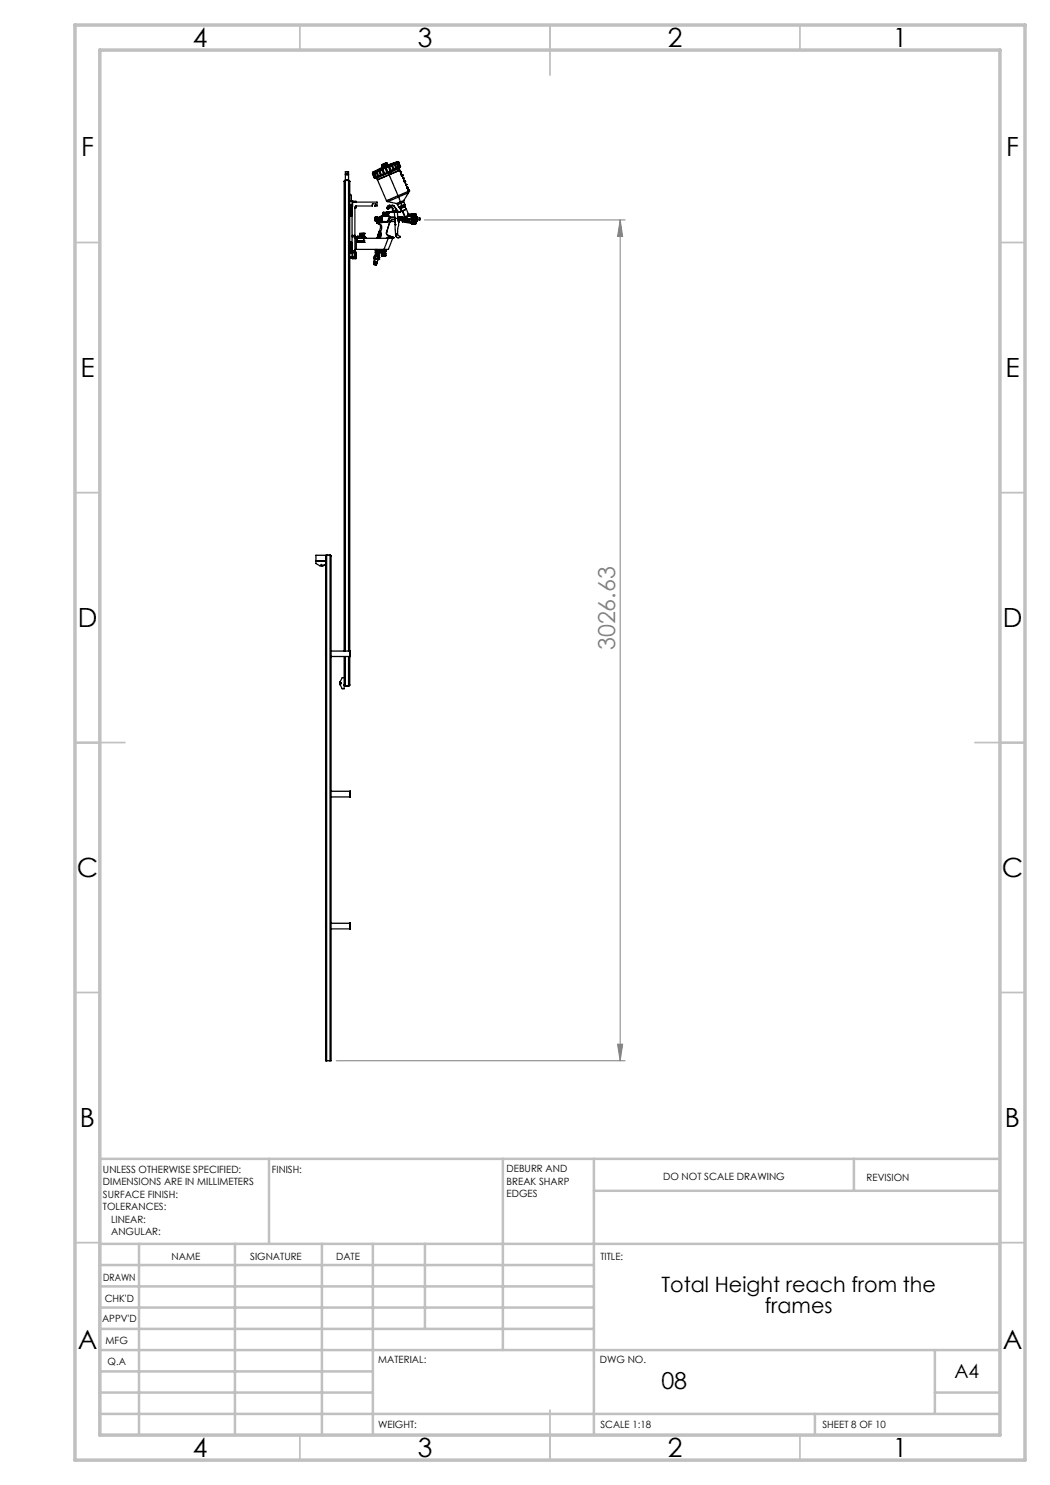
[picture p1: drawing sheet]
<svg xmlns="http://www.w3.org/2000/svg" width="210mm" height="297mm" viewBox="0 0 210 297" stroke-linecap="round" stroke-linejoin="round" font-family="sans-serif">
<path d="M84.9 44h40.1M124 44l.5 3.3h-1zM124 44v168.2M67.2 212.2h57.8M123.5 208.8h1l-.5 3.4z" fill="none" stroke="#808080" stroke-width=".2"/>
<g fill="none" stroke="#c0c0c0" stroke-width=".35">
<path d="M60 5v5M110 5v10M160 5v5M15 48.5h5M200 48.5h5M15 98.5h5M200 98.5h5M15 148.5h10M195 148.5h10M15 198.5h5M200 198.5h5M15 248.5h5"/>
<path d="M200 248.5h5M60 287v5M110 282v10M160 287v5"/>
</g>
<g fill="none" stroke="#c0c0c0" stroke-width=".5">
<path d="M53.8 231.8v17M100.6 231.8v38.2M118.8 231.8v55.2M118.8 238.2h81.2M170.8 231.8v6.4M200 231.8h-180v55.2M20 248.8h180M20 257.3h98.8M20 253h98.8M27.8 248.8v38.2M47 248.8v38.2M64.4 248.8v38.2"/>
<path d="M74.6 248.8v38.2M85 248.8v17M20 265.8h98.8M20 261.5h98.8M20 278.5h54.6M20 274.3h54.6M20 270h180M187 278.5h13M187 270v12.8M20 282.8h180M163 282.8v4.2"/>
</g>
<path d="M15 5h190v287h-190zM20 10h180v277h-180z" fill="none" stroke="#c0c0c0" stroke-width=".7"/>
<path d="M124 44l.5 3.3h-1zM123.5 208.8h1l-.5 3.4z" fill="#808080"/>
<g fill="none" stroke="#000" stroke-width=".25">
<path d="M69.1 34.9a.32 .32 0 0 1 .3-.3 .32 .32 0 0 1 .3 .3M69.1 36h.6M70 38.9l.3 .1v1.1M74.5 34.8l.4 .8M74.5 34.6v.1M74.5 34.7v.1M74.5 34.7l.1 .1M74.6 34.8h-.1M74.6 34.8l.3 .8M74.6 34.4v.1M74.6 34.5v.1M74.7 34.7l-.1-.1v.2"/>
<path d="M74.7 34.7l-.1 .1M74.7 34.7l.3 .8M74.9 34.7l.3 .8M74.9 35.6h.1M75 34.6l-.1-.1v.2M75 34.6l-.1 .1M75 34.6l.3 .8M75 35.5l-.1 .1M75.2 35.5h-.2M75.2 35.5h.1M75.2 35.5v.1M75.2 35.5l.1 .1"/>
<path d="M75.2 35.6v.1M75.2 34.5l.4 .8M75.2 35.4v.1M75.3 35.6h-.1M75.3 35.6h.1M75.3 35.4l-.1 .1M75.3 35.6l-.1 .1M75.4 35.6l.1 .3M75.4 34.4l-.1-.1-.1 .2M75.4 34.4l-.2 .1M75.4 35.5l-.1 .1M75.4 35.5l.1 .1"/>
<path d="M75.4 34.4l.3 .8M75.5 35.6h-.2M75.5 36l1.8 4.1M75.5 35.3l-.3 .2M75.6 35.3l-.3 .1M75.7 35.2l-.1 .1M75.8 34.3l.3 .8M75.8 35.2l-.5 .4M75.9 35.1l-.5 .4M76 34.2l-.2-.1v.2M76 34.2l-.2 .1M76 34.2l.3 .8"/>
<path d="M76.1 35.1l-.4 .1M76.3 35l-.2 .1M76.4 32.9l.1 .3M76.4 32.9h.1M76.4 34l.3 .8M76.5 32.9h-.1M76.5 33.2h.1M76.5 32.9l.1 .3M76.5 33.2l.1 .2M76.6 32.9h-.1M76.6 33.2h-.1M76.6 33.9h-.2v.1"/>
<path d="M76.6 33.9l-.2 .1M76.6 33.4l-1.3 .7M76.6 32.9l.1 .3M76.6 33.9l.3 .8M76.7 32.8l-.1 .1M76.7 32.8h.1M76.7 33.2h-.1M76.7 32.8l.1 .3M76.7 34.8l-.4 .2M76.8 33.1l-.1 .1M76.8 33.1h.1M76.8 32.8h-.1"/>
<path d="M76.8 32.8l.1 .3M76.9 32.7l-.1 .1M76.9 32.7h.1M76.9 32.7l.1 .3M76.9 33.1h-.1M76.9 34.7l-.2 .1M77 33l-.1 .1M77 33h.1M77 32.7h-.1M77 32.7l.2 .2M77 33.7l.4 .8M77.1 32.6l-.1 .1"/>
<path d="M77.1 32.6h.1M77.1 32.7h.1M77.1 32.6l.1 .3M77.2 32.9l-.2 .1M77.2 32.6h.1M77.2 32.6l.1 .3M77.2 32.9v.1M77.2 32.9h.1M77.2 33v.1M77.2 33.1h.1M77.2 33h.1M77.2 32.6l.2 .3"/>
<path d="M77.3 33v.1M77.3 33.6l-.3 .1M77.3 33.6h-.3v.1M77.3 32.9v.2M77.3 33.1h.1M77.3 33.6l.3 .8M77.3 33l-.1 .1M77.3 32.9h.1M77.4 33.1l-.8 .3M77.4 32.9h.1M77.4 34.5l-.5 .2M77.6 34.4l-.2 .1"/>
<path d="M77.6 34.4l.1 .2M77.7 34.6l-2.2 1M77.7 34.6l.1 .3M77.7 33.4l.3 .8M77.8 34.9l-2.3 1.1M77.8 35l-2.3 1M77.8 34.9v.1M77.8 35l1.8 4.2M77.9 34.3l.1 .2M77.9 33.3h-.1l-.1 .1M77.9 33.3l-.2 .1M77.9 33.3l.4 .8"/>
<path d="M78 34.5h.1M78 34.5l-.3 .1M78 34.3h-.1M78 34.2l-.1 .1M78 34.2l-.4 .2M78.3 34.1l-.3 .1M78.4 33.2l.3 .8M78.4 34.1v.1M78.4 34.2l-.4 .3M78.4 34.3l-.4 .2M78.4 34.2v.1M78.5 33.1l-.1-.1v.2"/>
<path d="M78.5 33.1l-.1 .1M78.5 33.1l.4 .8M78.7 34l-.4 .1M78.7 32.6l-1.3 .5M78.9 33.9l-.2 .1M78.9 32.9l.3 .8M79.1 32.9l-.2-.1v.1M79.1 32.9h-.2M79.1 32.9l.3 .8M79.2 33.7l-.8 .5M79.2 33.7l-.3 .2M79.3 32.7l.4 .8"/>
<path d="M79.4 32.6v.1M79.4 32.6l-.1 .1M79.4 33.7h-.2M79.4 32.3l-4.8 2.1M79.4 32.7h-.1M79.4 32.3l.1 .2M79.4 32.7l.4 .8M79.5 32.5l-4.9 2M79.5 32.5h.1M79.6 39.2l.1 .2M79.6 39.2l-2.3 .9M79.6 32.6l.3 .8"/>
<path d="M79.7 33.5l-.3 .2M79.7 32.6l-.1-.1v.1M79.7 32.5l.1 .1M79.7 32.5h.1M79.7 32.5v.1M79.7 32.5l-5.2 2.1M79.7 32.6h-.1M79.7 32.6l.3 .8M79.7 32.6h.1M79.7 39.4l-2.2 .9M79.7 39.4l.4 1M79.7 32.6l.4 .8"/>
<path d="M79.8 33.5v.2M79.8 33.5h-.1M79.8 33.7l.1 .3M79.8 33.7l-1.4 .6M79.9 33.7h-.1M79.9 34l-2.1 .9M79.9 33.4l-.1 .1M79.9 34l.1 .1M79.9 34.1l.2 .3M80 34.1l-2.2 .9M80 33.4h.1M80 33.4h-.1"/>
<path d="M80.1 34.4h.1M80.1 33.3h.1M80.1 34.4l.3 .6M80.1 34.4l.5 1.3M80.3 35h.1M80.3 34.9v.1M80.3 34.9l.1 .3M80.3 34.9l.1 .2M80.3 34.9h.1M80.3 35l.1 .2M80.3 35l.1 .1M80.4 35h.1"/>
<path d="M80.4 35.1h.1M80.4 35v.1M80.4 35l.2 .6M80.6 35.7h.1M80.6 35.7l.3 .5M80.6 35.7l.8 1.8M80.8 36.2h.1M80.8 36.2v.1M80.8 36.2l.1 .2M80.9 36.2v.1M80.9 36.2h.1M80.9 36.3h.1"/>
<path d="M80.9 36.4h.1M80.9 36.3v.1M80.9 36.3l.3 .6M81.2 36.9h.1M81.2 36.9l.3 .6M81.4 37.4v.2M81.4 37.4h.1M81.4 37.5h.1M81.4 37.4v.1M81.4 37.6h.1M81.4 37.6l.1 .1M81.4 37.5l.1 .1"/>
<path d="M81.4 37.5v.1M81.5 37.6h.1M81.5 37.6v.1M81.5 37.6l.2 .5M81.5 37.6l.2 .6M81.6 38.1h.1M81.6 38v.1M81.6 38h.1M81.6 38l.1 .1M81.6 38l.1 .2M81.6 38.1v.1M81.6 38.2h.1"/>
<path d="M81.7 38.2h.1M81.7 38.1v.1M81.7 38.1h.1M81.7 38.6l-2 .8M81.7 38.6l-.9 1.5M81.7 38.2v.4M81.7 38.2l-2.1 1M70 43.1h.1M70 41.1h.1M70 48.5h.1M70 50.6h.1M70 51.5h.3"/>
<path d="M70 51.4h.4M70 40.1h.5v1.2h-.1M70 40.2h.4M70 51.5v.1M70.1 41a.36 .36 0 0 1 .2 .6v1.1a.34 .34 0 0 1-.2 .5zM70.1 48.4a.36 .36 0 0 1 .2 .6v1.1a.34 .34 0 0 1-.2 .6zM70.3 51.5h.1M70.3 51.6h.1M70.3 51.5v.1h.2M70.3 43h.1M70.3 41.9h.1M70.3 42.3h.1"/>
<path d="M70.3 49.3h.1M70.3 49.7h.1M70.3 51.4h.1M70.3 50.5h.1M70.3 41.1h.1M70.3 48.6h.1M70.4 51.4h.1M70.4 51.5h.1M70.4 50.4h.8v.1M70.4 40.1v11.5M70.4 50.5h.1M70.4 47.4h.6"/>
<path d="M70.4 47.1h.6M70.4 50.1h.6M70.5 50.4v.1M70.5 51.6v.1h.7v-.1M70.5 40.2h.7v.2M70.5 40.4h4.9v.8h-.5l.2-.1v-.3h-.6v.4h-3.3l-.2 .1v5.8M70.5 51.6h.7M70.5 50.5h.7M70.5 50.5v1.1M70.9 51.2v.2M70.9 50.8v.2M70.9 50.5v.3"/>
<path d="M70.9 51.4v.2M70.9 50.8h.3M70.9 51.2h.3M70.9 51h.3M70.9 40.4h.1M70.9 51v.2M70.9 51.4h.3M71 47.1v.3M71 50.1v.3M71 49.9h.3M71 47.7h.2M71 41.4h.2"/>
<path d="M71 47.4v2.7M71.2 51.2v.2M71.2 50.8v.2M71.2 50.5v.3M71.2 51.4v.2M71.2 41.2v.2M71.2 41.4v.2h-.2M71.2 40.4h.1M71.2 51v.2M71.2 47.5h.1M71.2 47.7h.1M71.2 47.5l.1 2.4"/>
<path d="M71.2 47.7h6.4M71.2 47.5h.3M71.3 49.9h5.5M71.5 48.5h.1M71.5 48.2h.1M71.5 47.5h.1M71.5 47.3h.1M71.5 48.5h1.2M71.5 47.3v.2M71.5 47.7v.8M71.5 48.2h1.2M71.5 47.3h1.2"/>
<path d="M71.5 47.3h.8M71.6 48.5h.1M71.9 47.3h.1M72 47h.1M71.9 47.3h.2M71.9 47v.3M72.1 47.3h.2M72.1 47.3h.1M72.1 47h.1M72.1 47h.6M72.1 47v.3M72.2 47h.1"/>
<path d="M72.2 47h.4M72.2 46.7v.3M72.2 46.7h-.2h.2M72.2 46.7h.1M72.2 46.7h.4M72.3 47.3h.1M72.3 47h.1M72.4 47.3h.2M72.4 47.3h.1M72.4 47.3h-.1M72.6 46.7h.2M72.6 46.7h.1"/>
<path d="M72.6 47.3h.1M72.6 47h.1M72.6 48.5h.1M72.6 46.7v.3M72.7 48.5h.1M72.7 47.3h.1M72.7 48.2h.1M72.7 47.5h.1M72.7 47h-.6M72.7 47v.5M72.7 47.7v.8M72.8 47.5h.1"/>
<path d="M72.8 47.5h.2M72.8 46.7h.1M73 47.5h.1M73 47.7h.1M73 47.5v.2M74.8 52.6h.1M74.8 52.5h.1M74.8 52.9h.1M74.8 52.5v.1M74.8 51.7l.2 .1M74.8 51.7h.1M74.8 52.6v.3"/>
<path d="M74.8 52.2l.1 .1M74.9 52.9l.4 .1M74.9 52.3h.1M74.9 52.3l-.1 .2M74.9 52.9h.1M74.9 52.6h.1M74.9 52.6l.5 .1M74.9 52.5l.5 .1M74.9 52.5v.1M74.9 52.6v.3M74.9 51.1h.2M74.9 51.7h.1"/>
<path d="M74.9 51.1l-.1 .6M74.9 51.1h.1M74.9 52.3l.6 .1M74.9 52.5h.1M74.9 51.7l-.1 .5M74.9 51.1v.1M75 51.7v.1M75 51.7h.1M75 52.3l.4 .1M75 52.3l-.1 .2M75 51.8l.7 .1M75 44.2h.1"/>
<path d="M75 43.5h.1M75 51.7l.4 .1M75 51.4h.1M75 51.1v.3M75 51.1h.1M75 43.7h.1M75 43.7v.5M75 43.5v.2M75 43.7h.4M75 43.5h.4M75 51.4v.3M75 51.8l-.1 .5"/>
<path d="M75.1 51.1h.1M75.1 50.2h.1M75.1 50.5v.1M75.1 50.5h.1M75.1 50.6h.1M75.1 50.2l.9 .2M75.1 51.1l.1 .1M75.1 50.5l.3 .1M75.1 51l.1 .1M75.1 50.6l.6 .1M75.1 50.6v.3l.6 .1M75.1 50.2h.3"/>
<path d="M75.1 43.8h.1M75.1 43.8v.1M75.1 43.7v.1M75.1 43.9v.1M75.1 43.6v.1M75.1 44v.1M75.1 43.5v.1M75.1 43.5h.1M75.1 44.1v.1M75.1 44.2h.1M75.1 43.9h.3M75.1 44.1h.3"/>
<path d="M75.1 43.4v.1M75.1 43.5h.7M75.1 44h.3M75.1 43.8h.3M75.1 43.6h.3M75.1 49.9v.3M75.1 44.1h.1M75.1 51.1l.7 .2M75.1 50.3l.4 .1M75.1 50.3h.1M75.1 44h.1M75.1 43.7h.1"/>
<path d="M75.1 43.6h.1M75.1 43.4h.1M75.1 50.3v.2M75.1 50.9v.1M75.1 44.1h.7M75.1 43.4h.3M75.1 44.2h.3M75.1 43.7h.3M75.2 50.3h.1M75.2 50.3h-.1M75.2 51.1l.4 .1M75.2 51.1h.1"/>
<path d="M75.2 51.2l-.2 .2M75.2 51.2h.2M75.2 50.2h.1M75.3 50.2h.1M75.4 51.8l.1 .1M75.4 49.9h.1M75.4 50.2h.1M75.4 49.9v.3M75.4 52.7l-.1 .3M75.4 50.2h1.4M75.4 52.7h.1M75.4 52.6h.1"/>
<path d="M75.4 44.7h.1M75.4 44.6v.1M75.4 50.6h.1M75.4 44.6l.5 .2M75.4 44.6h.1M75.4 43.7v.1M75.4 43.8v.1M75.4 43.8h.1M75.4 43.9h.1M75.4 43.7h.1M75.4 43.6v.1M75.4 44h.1"/>
<path d="M75.4 43.6h.1M75.4 43.5v.1M75.4 44.1h.1M75.4 44.1v.1M75.4 43.5h.1M75.4 43.4v.1M75.4 43.4h.1M75.4 44.2h.1M75.4 44.5h.5M75.4 44.7l.5 .1M75.4 44.5v.1M75.4 52.4v.2"/>
<path d="M75.4 44.1l-.4 .1M75.4 43.8v.2M75.4 51.2l.1 .3M75.4 51.2l.3 .1M75.4 50.6l.4 .1M75.4 43.9v.1M75.4 44v.1M75.4 52.6v.1M75.4 43.7h.4M75.5 52.4h-.1M75.5 51.8h.1M75.5 50.4h.3"/>
<path d="M75.5 51.8h-.1M75.5 51.8v.1M75.5 50.4l-.1 .2M75.5 51.9h.2M75.5 50.2h-.4M75.5 50.2h.1M75.5 44.7a.74 .74 0 0 1 .5 1.1l-.3 1M75.5 47.6h.1M75.5 47.5v.2M75.5 47.5h.1M75.5 47.4v.1M75.5 47.6v.1"/>
<path d="M75.5 51.5h.1M75.5 47.4h.1M75.5 51.5v.3M75.6 51.9l-.1 .5M75.6 51.2h.1M75.6 47h.1M75.6 47v.1M75.6 47.1l-.1 .3M75.6 50.2h.1M75.6 50.2h.5M75.6 47l-.1 .5M75.6 47.1h.1"/>
<path d="M75.6 51v.2M75.7 51.2h.1M75.7 51.3l-.2 .2M75.7 51.3h.1M75.7 46.8l-.3 .9 .1-.2M75.7 51.9h.1M75.7 46.7v.6l-.2 .3M75.7 46.7l-.1 .3M75.7 46.8l-.1 .2M75.7 50.7h.1M75.7 51v.2M75.7 50.7v.3"/>
<path d="M75.8 51.3v.2M75.8 43.7v.4M75.8 43.5v.2M75.8 51.3h.1M75.8 43.5h.1M75.8 51.5h.1M75.8 50.7h.1M75.8 44.1h.1M75.8 46.4h.1M75.8 51.5l-.1 .4M75.8 50.4h.1M75.8 50.7h-.1"/>
<path d="M75.8 46.4v.1M75.8 50.4l.1 .1M75.8 50.7l-.1 .3M75.8 46.5l.1 .1M75.8 46.4l.2 .4M75.8 46.4l.1 .1M75.8 46.5h.1M75.8 50.4v.3M75.9 50.2h.1M75.9 44.4l-.5 .1M75.9 46.3h.1M75.9 50.5l-.1 .2"/>
<path d="M75.9 44.8l.3 .2 .1 .3-.2 1.3M75.9 46.2l.2 .4M75.9 46.2h.1M75.9 46.2l-.1 .2M75.9 44.4v.1M75.9 46.3l.2 .3M75.9 46.2v.1M75.9 46.5h.1M75.9 46.3l-.1 .1M75.9 44.5v.3M75.9 44.5h.5M75.9 46.6l.1 .2"/>
<path d="M75.9 46.5l.1 .3M75.9 46.5v.1M75.9 50.4h.1M76 46.8h.1M76 46.8l-.3 .9M76 46.8l-.2 .9M76.1 50.2h.1M76.1 46.6l.1 .5-.2 .6 .2-.5-.1-.6M76.1 46.6h.1M76.1 46.6l-.1 .2M76.1 50.2l-.1 .2M76.1 43.4v.8"/>
<path d="M76.1 43.4h-.3v.8h.3M76.1 44.2l.1 .1M76.2 43.6v.4M76.2 43.3h.1M76.2 43.3v.2M76.2 43.5v.1M76.2 44v.1M76.2 44.1v.2M76.2 44.3h.1M76.2 44.1h.1M76.2 44h.1M76.2 43.5h.1"/>
<path d="M76.2 43.6h.1M76.2 43.3l-.1 .1M76.2 50.4h.1M76.2 50.4l.7 .1M76.2 50.3h.1M76.2 50.2v.2M76.3 50.4h.2M76.3 50.3h.2v.1M76.3 50.8h.1M76.3 51.1h.1M76.3 43.6v.4M76.3 44.3h.1"/>
<path d="M76.3 44.1v.2M76.3 44v.1M76.3 43.5v.1M76.3 43.3v.2M76.3 43.3h.1M76.3 50.8v.3M76.3 43.3l.1 .1M76.3 51.1l.1 .1M76.4 44.5h.1M76.4 43.5v.1M76.4 44.3h.1M76.4 44.4h.1"/>
<path d="M76.4 50.8h.1M76.4 51.1h.1M76.4 50.8v.3M76.4 51.2h.1M76.4 44.2l-.1 .1M76.4 43.2l1.2 .1M76.4 43.2v1.3M76.4 43.2h1.2M76.4 50.5v.6M76.5 50.8h.1M76.5 51.1h.1M76.5 50.8v.3"/>
<path d="M76.5 50.4h.1M76.6 51.1h.1M76.6 50.8h.1M76.6 42.8h.3M76.6 50.8v.3M76.6 42.9h.3M76.6 42.7h.3M76.6 42.6h.6M76.6 43h.6M76.6 42.6h.3M76.6 42.5v.6M76.6 50.4h.3"/>
<path d="M76.6 42.8v.1M76.6 42.9h.1M76.6 42.8h.1M76.6 42.6h.1M76.6 42.7h.1M76.6 43h.1M76.6 42.7v.1M76.6 42.9v.1M76.6 42.6v.1M76.6 43v.1M76.6 43.1h.1M76.6 42.5v.1"/>
<path d="M76.6 42.5h.1M76.6 42.9v.3l.3-.1M76.6 43.1h.3M76.6 42.5h.3M76.6 43h.3M76.7 50.8h.1M76.7 51.1h.1M76.7 50.8v.3M76.7 49.9l.1 .3M76.8 50.8h.1M76.8 51.1h.1M76.8 50.8v.3"/>
<path d="M76.8 51.1h.2M76.8 50.2h.1M76.8 50.5v.6M76.9 50.5h.1M76.9 51.1h.1M76.9 50.8h.1M76.9 50.8v.3M76.9 51.1l-.5 .1M76.9 50.4h.1M76.9 42.8h.1M76.9 42.8v.1M76.9 42.9h.1"/>
<path d="M76.9 42.7h.1M76.9 42.7v.1M76.9 42.9v.1M76.9 42.6v.1M76.9 43h.1M76.9 42.6h.1M76.9 43.1h.1M76.9 42.5v.1M76.9 42.5h.1M76.9 50.2v.2M76.9 50.4v.1M77 51.1h.1"/>
<path d="M77 50.8h.1M77 50.8v.3M77 50.5h.1M77 50.3h-.4v.1M77 50.2l-.1 .2M77.2 49.9l.1 .3M77.2 42.5l.1 .7M77.3 40.1l.2 .2M77.3 50.2h-.5M77.3 46.5v.3l.3 .3M77.3 46.5h.1M77.3 42.5h.1"/>
<path d="M77.3 42.5v.3M77.3 42.8v.1M77.3 42.9v.3M77.3 43.2h.1M77.3 42.9h.2v.3M77.3 42.5h.2v.3h-.2M77.3 42.5h-.1M77.3 42.5h.3M77.3 43.2h.2M77.4 41.6h.1M77.4 41.6l.2 .2M77.5 43.2h.1"/>
<path d="M77.5 42.4v.1M77.5 41.6l.1 .1M77.5 41.6h.1M77.5 40.3l1.8 .4M77.6 42.4h.1M77.6 43.1h.1M77.6 43.2v.1M77.6 43.1v.1M77.6 43.2h.1M77.6 47.1h.1M77.6 42.8h.1M77.6 42.4v.4"/>
<path d="M77.6 41.7v.1M77.6 42.4h1.3M77.6 47.1l.7 .2M77.6 42.8v.3M77.6 41.7h.1M77.6 41.8h.1M77.6 47.7h.9l-.8 2.2h-.9M77.6 47.7l-.8 2.2M77.7 42.8l-.1 .4M77.7 41.6h.1M77.7 41.6l-.1 .1M77.8 42.5h.1"/>
<path d="M77.8 42.4h.1M77.8 42.4l-.2 .4M77.8 41.6h.1M77.8 41.6l-.2 .2M77.8 42.4l-.1 .4M77.8 42.4h1.1M77.8 42.4l-.2 .8M77.9 41.1l-.3 .2-.1 .3M77.9 41.1l-.4 .1-.1 .4M77.9 41.1h.1M77.9 41.1h.6M77.9 44.4l-.6 2.1"/>
<path d="M77.9 43.4v.1M78 44.4h.1M78 41.4l-.3 .2M78 41.4h.1M78 41.4l-.2 .2M78 44.4l-.7 2.1M78 41.4h.2M78.2 44.3l-.3 .2M78.2 41.4l.3 .1 .1 .3M78.2 41.4h.1M78.2 41.4l.3 .4M78.2 44.3h.8"/>
<path d="M78.3 47.4h-.7l-.2 .3M78.3 47.4l.4 .2 .1-.1M78.3 47.3h.1M78.3 47.3l.5 .2M78.4 43.9l-.4 .5M78.4 43.9l-.2 .4M78.4 43.9l-.5 .5M78.4 43.9h.6M78.4 47.5l.3 .1M78.5 42.2l-.2 .2M78.5 42.2h.1M78.5 41.1l.3 .2"/>
<path d="M78.5 41.8h.1M78.5 41.1h.1M78.5 41.1l.4 .2M78.5 41.8v.4M78.6 42.2v.2M78.6 42.2h.3M78.6 41.8v.4M78.6 47.6l-.5-.2-.3 .3M78.8 47.5h.1M78.8 41.3l.7 .9M78.9 41.3h-.1M78.9 41.3l.8 1"/>
<path d="M79 43.4l-1.2 .1-.3 .8h-1.1M79 43.7l.1 3.2M79 43.7l.1 1.2M79 43.7h.1M79 43.6h-1l-.5 .8h-1.6M79.1 44.9v.1M79.1 44.9h.1M79.1 46.8h.1M79.1 42.4v.1M79.1 46.9a.52 .52 0 0 0 .3 .6 .52 .52 0 0 0 .7-.2M79.1 46.9h.1M79.2 42.2h-.2l.1 .3"/>
<path d="M79.2 42.2h.1M79.2 42.2h-.2l.1 .2M79.2 42.2l.1 .2-.2 .1M79.2 42.2l.1 .2h-.2M79.3 40.7l.2 .2M79.4 42.2h.1M79.5 42.2v.2h.3M79.5 42.2l.2 .1M79.5 42.4h.3M79.5 46.9h-.4M79.5 46.9l.6 .4M79.5 40.9l.2 .5"/>
<path d="M79.6 43.4h.7M79.7 44h.1M79.7 43.7h-.7M79.7 43.7v.3M79.7 44v.3M79.7 43.6l-.2-1.3a.32 .32 0 0 0-.4-.3 .32 .32 0 0 0-.3 .3l.2 1.4M79.7 42.3l.1 .1M79.7 43.7h.6v.1M79.7 43.9h.5M79.7 43.6v.1M79.7 44.3h.1M79.7 44.4l-.2 2.5"/>
<path d="M79.7 44.3v.1M79.7 44.4h.1M79.8 42.4h.1M79.9 41.4v.2M79.9 41.4l.1 .2M80 41.6h.1M80 41.8l.3 .5M80.1 42.4h-.3M80.1 42.3l-.3 .1M80.1 42.3v.1M80.1 40.4l.1 .2M80.1 40.4l-.8 .3"/>
<path d="M80.2 41.7l-.1-.1-.1 .2M80.2 41.7l-.2 .1M80.2 41.7l.2 .5M80.2 40.6l-.7 .3M80.2 40.6l.2 .5M80.2 43.6l.1 .1M80.2 43.5v.1M80.2 43.5l.3 .1M80.3 43.8h.1M80.3 43.4l.2 .1M80.3 43.4h.1M80.3 43.8v.3"/>
<path d="M80.3 44.1h.1M80.3 43.5v.2M80.3 43.5h.1M80.3 43.7h.1M80.3 44.1h.2M80.3 43.5l-.1 .1M80.4 41.1v.1M80.4 43.8h-.2l.1 .3M80.4 43.8h.1M80.4 43.5h.1M80.4 41.1l-.7 .3M80.4 43.8v.1"/>
<path d="M80.4 43.5v.1M80.4 41.2l-.7 .2M80.4 43.7v.2M80.4 44v.1M80.4 44l-.1 .1M80.4 43.6h.1M80.4 41.2l.1 .1M80.4 43.6v.1M80.4 43.9v.1M80.4 43.7v.1M80.4 42.2h.1M80.5 43.6v.8"/>
<path d="M80.5 41.3l-.5 .3M80.5 42.2l.4 1.2M80.5 43.5v.1M80.5 42.2l-.4 .2M80.5 41.3v.1M80.5 44.4l1.7 .3M80.5 43.6h.1M80.5 43.5h.1M80.5 41.4l-.5 .2M80.5 42.2h.1M80.5 42.2h-.1M80.5 42.2l.5 1.1"/>
<path d="M80.8 40.4l-.6 .2M80.8 40.4l.2 .5M80.8 40.1v.3M80.8 41h.1M80.8 40.1l-.7 .3M80.8 43.8v.4M80.8 44.2h.1M80.8 43.8h.1M80.9 44.2h.1M80.9 43.8h.1M80.9 43.8v.4M80.9 44.2h-.1"/>
<path d="M80.9 41v.1M80.9 41.3h.1M80.9 43.7l.1 .1M80.9 43.7v.1M80.9 43.4h.1M80.9 43.4l-.4 .1M80.9 41.1l-.4 .2M80.9 41.1v.2l-.4 .1M81 43.8h.1M81 44.2h.1M81 40.9l-.6 .3M81 44h.1"/>
<path d="M81 43.8v.4M81 43.8h-.2M81 44v.2M81 43.4l-.5 .2M81 40.9l-.6 .2M81 41.3l-.8 .4M81 41.3l.2 .5M81 43.4h.1M81 43.3v.1M81 43.3l-.1 .1M81.2 43.8h.2M81.2 43.8v.4"/>
<path d="M81.2 44.2v.1M81.2 43.8h.1M81.2 44.3h.1M81.2 44.2h.1M81.2 41.8l.1 .1M81.2 44.3h.2M81.2 41.8l-.7 .4M81.3 41.9l-.8 .3M81.3 41.9l.4 .9M81.3 43.7l.1 .1M81.3 43.7l-.1 .1M81.4 43.9h.1"/>
<path d="M81.4 43.8h.1M81.4 44.2h.1M81.4 43.8v.4M81.4 44.2v.1M81.4 43.3h-.4M81.4 43.3v.1M81.4 43.3h.1M81.4 43.4h-.4M81.6 43.8h.1M81.6 43.8v.5M81.6 44.3h.1M81.7 42.8h.1"/>
<path d="M81.7 42.8l-.3 .5M81.7 43.7v.1M81.7 43.7l-.1 .1M81.7 43.8h.1M81.7 44.3h.1M81.7 43.8v.5M81.7 44.1v.2M81.7 44h.1M81.7 43.8v.2M81.7 44.1h.1M81.8 44.1h.1M81.8 42.8l-.4 .5"/>
<path d="M81.8 42.8h.4M82.2 42.8v.3M82.2 43.1h.1M82.2 43.1v1.6M82.2 43.1l-.8 .3M82.2 43.1l-.8 .2M82.2 44.7h.1M82.3 44.7h.1M82.3 42.9h.1M82.3 42.9l.1 1.7M82.3 43.8v.9M82.3 42.9v.9"/>
<path d="M82.3 42.9v1.8M82.4 42.8v2h.6v-2M82.4 42.8h.1M82.4 42.9v.9M82.4 42.8h.6M82.4 42.9h-.1M82.4 44.7h.1M82.4 43.8h.1M82.4 43.8v.2M82.4 43.7h.1M82.4 43.5v.2M82.4 43.7v.1"/>
<path d="M82.4 44v.1M82.4 44.1v.2M82.4 44.1h.1M82.4 43.4v.1M82.4 43.2v.2M82.4 43.4h.1M82.4 44.3v.1M82.4 43.1v.1M82.4 44.4v.2M82.4 43.1h.1M82.4 43v.1M82.4 44.6v.1"/>
<path d="M82.4 42.9v.1M82.4 44.7v.1M82.4 42.9h.1M82.4 42.8v.1M82.4 44.8h.1M82.4 44.8v.1M82.4 42.8h.5M82.4 44.9h.1M82.4 43.7h.5M82.4 44.4h.1M82.4 42.9h.5M82.4 43h.5"/>
<path d="M82.4 43.1h.5M82.4 43.2h.5M82.4 44.1h.5M82.4 44h.5M82.4 43.8h.5M82.4 43.5h.5M82.4 44.3h.5M82.4 43.4h.5M82.4 44.4h.5M82.4 44.6h.5M82.4 44.7h.5M82.4 44.8h.5"/>
<path d="M82.4 44.9h.5M82.9 43.8h.1M82.9 43.8v.2M82.9 43.7h.1M82.9 43.5v.2M82.9 43.7v.1M82.9 44v.1M82.9 44.1v.2M82.9 44.1h.1M82.9 43.4v.1M82.9 43.2v.2M82.9 43.4h.1"/>
<path d="M82.9 44.3v.1M82.9 43.1v.1M82.9 44.4v.2M82.9 43.1h.1M82.9 43v.1M82.9 44.6v.1M82.9 42.9v.1M82.9 44.7h.1M82.9 44.7v.1M82.9 42.9h.1M82.9 42.8v.1M82.9 44.8h.1"/>
<path d="M82.9 42.8h.1M82.9 44.8v.1M82.9 44.9h.1M82.9 44.4h.1M83 42.8h.1M83 43h.3v.6M83.3 43.1h.1M83.3 43.6h.1M83.3 44v.7h-.3M83.3 44h.1M83.3 44v.5M83.3 44.5h.1"/>
<path d="M83.3 43.1v.5M83.3 43.1l.1 .3M83.3 43.6h.6M83.4 43.4h.1M83.4 43.4v.2M83.4 44.2l-.1 .3M83.4 44.2h.1M83.4 44.2v-.2v.2M83.4 44v.2M83.9 43.6v.4M83.9 43.6h.1v.4h-.1M83.9 44h-.6"/>
<path d="M63.2 112.1h1.9M63.2 112.2h1.9M65.1 111.3v100.9h.2M65.3 111.1l-.2 .2M65.3 111.1v101.1M66 111.1l.2 .1v101h-.2M66 111.1h-2.8v1.6l1 .5 .9-.3M66 111.1v101.1M66.2 130.2h3.9v1.1h-3.9M68.1 136.3l-.2 .3 .2 .4M68.8 137l.3 .2M68.8 130.2v-93.9l.2-.2h.8l.2 .2v100.7l-.3 .2"/>
<path d="M68.8 131.3v6.5h-.4l-.3-.8M68.8 135.5h-.4l-.3 .8M69.1 137.2h.6M69.1 130.2v-95.9h.6v95.9M69.1 131.3v5.9M69.7 131.3v5.9M66.2 158.3h3.9v1.1h-3.9M70 158.3v1.1M66.2 184.6h3.9v1.2h-3.9M70 184.6v1.2M65.3 212.2h.7"/>
<circle cx="69.4" cy="34.9" r=".11"/>
<circle cx="64.3" cy="113" r=".12"/>
<circle cx="68.2" cy="136.7" r=".12"/>
</g>
<g font-size="5.3">
<text x="38.5" y="9.5">4</text>
<text x="83.5" y="9.5">3</text>
<text x="133.6" y="9.5">2</text>
<text x="178.6" y="9.5">1</text>
<text x="16.2" y="31.2">F</text>
<text x="201.2" y="31.2">F</text>
<text x="16.1" y="75.5">E</text>
<text x="201.1" y="75.5">E</text>
<text x="15.5" y="125.5">D</text>
<text x="200.5" y="125.5">D</text>
<text x="15.4" y="175.5">C</text>
<text x="200.4" y="175.5">C</text>
<text x="16" y="225.5">B</text>
<text x="201" y="225.5">B</text>
<text x="15.5" y="269.7">A</text>
<text x="200.5" y="269.7">A</text>
<text x="38.5" y="291.5">4</text>
<text x="83.5" y="291.5">3</text>
<text x="133.6" y="291.5">2</text>
<text x="178.6" y="291.5">1</text>
</g>
<text font-size="4.7" fill="#808080" x="123" y="130.1" transform="rotate(-90 123 130.1)">3026.63</text>
<text font-size="4.7" x="132.3" y="277.9">08</text>
<g font-size="4.2">
<text x="132.3" y="258.4">Total Height reach from the</text>
<text x="152.9" y="262.6">frames</text>
</g>
<text font-size="3.9" x="190.9" y="275.5">A4</text>
<g font-size="2">
<text x="20.6" y="234.6">UNLESS OTHERWISE SPECIFIED:</text>
<text x="20.6" y="237.1">DIMENSIONS ARE IN MILLIMETERS</text>
<text x="20.6" y="239.6">SURFACE FINISH:</text>
<text x="54.4" y="234.6">FINISH:</text>
<text x="101.3" y="234.5">DEBURR AND</text>
<text x="101.3" y="237">BREAK SHARP</text>
<text x="101.3" y="239.5">EDGES</text>
<text x="132.6" y="236">DO NOT SCALE DRAWING</text>
<text x="173.3" y="236.2">REVISION</text>
<text x="20.6" y="242.1">TOLERANCES:</text>
<text x="22.2" y="244.6">LINEAR:</text>
<text x="22.2" y="247.1">ANGULAR:</text>
<text x="34.3" y="252">NAME</text>
<text x="50" y="251.9">SIGNATURE</text>
<text x="67.2" y="251.9">DATE</text>
<text x="120.1" y="251.9">TITLE:</text>
<text x="20.6" y="256.1">DRAWN</text>
<text x="20.9" y="260.3">CHK'D</text>
<text x="20.4" y="264.4">APPV'D</text>
<text x="21.1" y="268.8">MFG</text>
<text x="21.5" y="273">Q.A</text>
<text x="75.6" y="272.5">MATERIAL:</text>
<text x="120" y="272.5">DWG NO.</text>
<text x="75.6" y="285.5">WEIGHT:</text>
<text x="120.1" y="285.6">SCALE 1:18</text>
<text x="164.5" y="285.6">SHEET 8 OF 10</text>
</g>
</svg>
